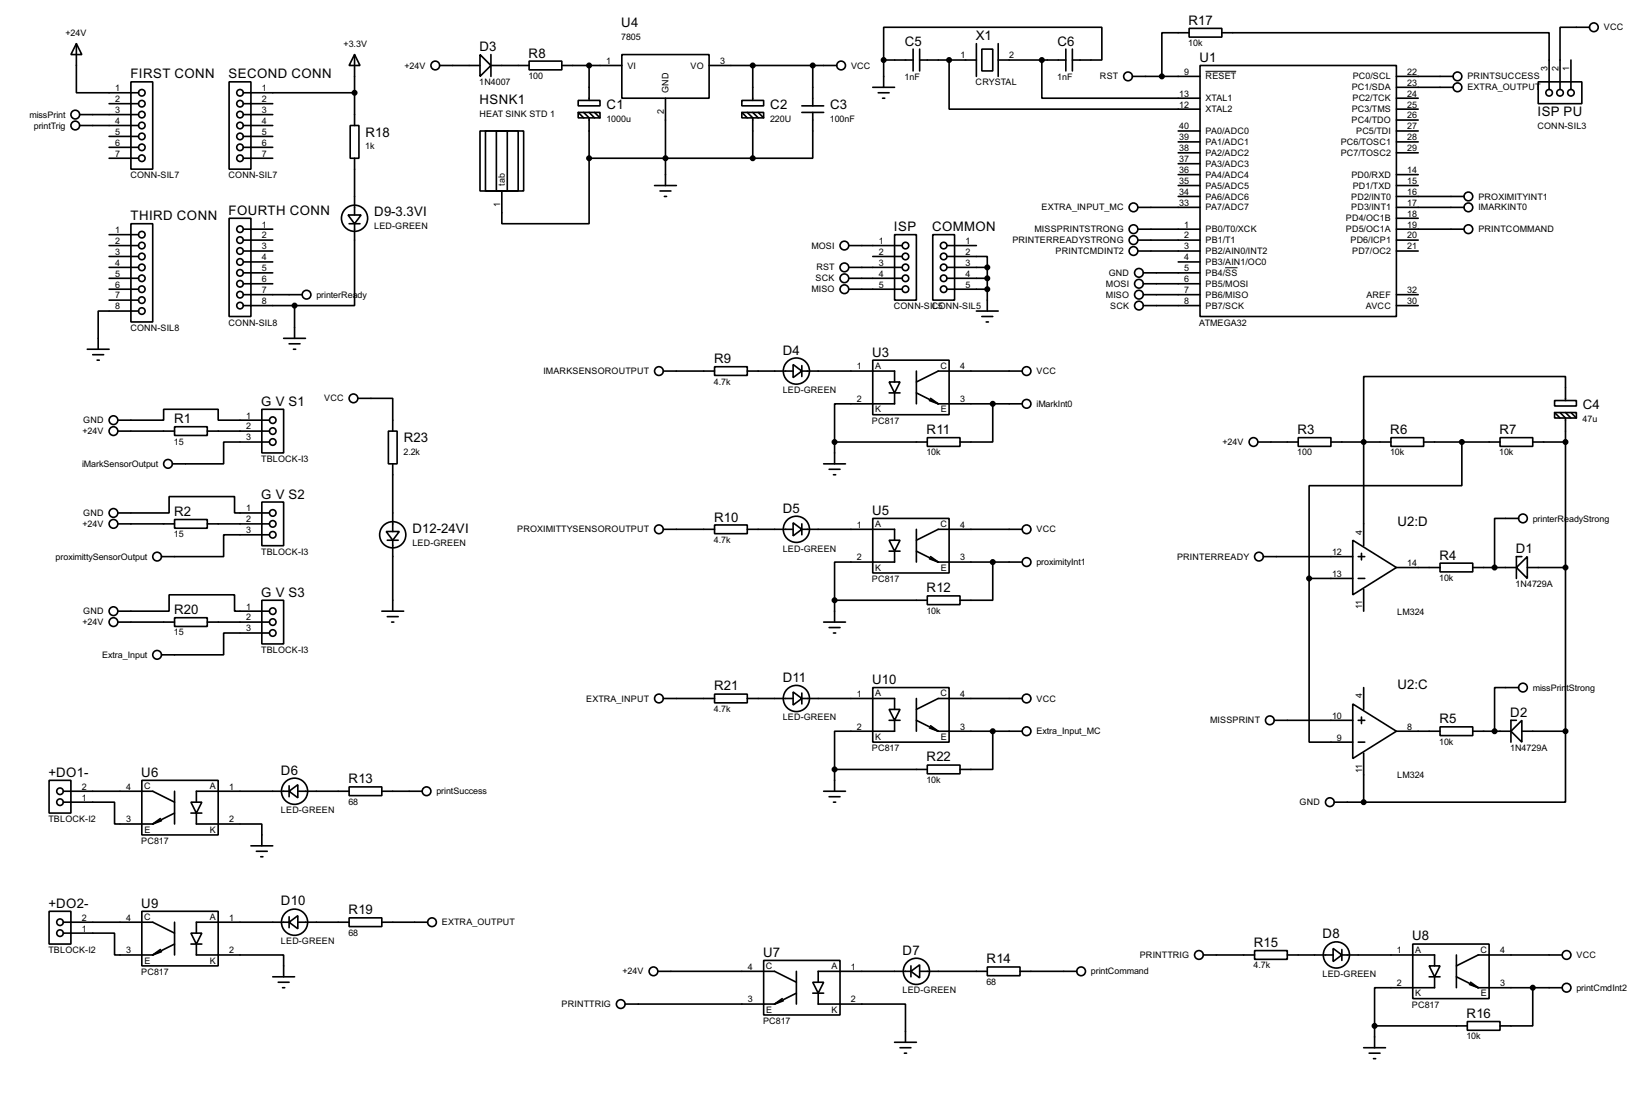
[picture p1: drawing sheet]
<svg xmlns="http://www.w3.org/2000/svg" width="383mm" height="256mm" viewBox="0 0 383 256" stroke-linecap="round" stroke-linejoin="round" font-family="sans-serif">
<g fill="none" stroke="#000" stroke-width=".38">
<path d="M17.8 10.2l1.2 2.5h-2.5zM17.8 10.2v11.4h14.5M30.5 19h5.1v20.4h-5.1zM53.3 19h5.1v20.4h-5.1zM82.5 12.7l1.3 2.5h-2.5zM82.5 12.7v16.5M102.4 15.2h9.4M111.8 12.7l2.5 2.5-2.5 2.6zM114.3 15.2h8.9M114.3 12.7v5.1M123.2 14.2h7.6v2.1h-7.6zM130.8 15.2h14"/>
<path d="M137.2 15.2v8.2M144.8 12.7h20.3v10.2h-20.3zM165.1 15.2h29.7M175.3 15.2v8.2M189.2 15.2v9.4M205.7 14v-7.7h50.8v7.7h-6.8M205.7 14h6.9M205.7 14v6.3M212.6 11.4v5.1M214.1 14h13.2M214.1 11.4v5.1M221 14v11.4h58.4"/>
<path d="M227.3 10.2v7.6M228.6 11.4h2.5v5.1h-2.5zM232.4 14h15.8M232.4 10.2v7.6M242.6 14v8.9h36.8M248.2 11.4v5.1M249.7 11.4v5.1M263.7 17.8h15.7M276.9 6.6h7.6v2h-7.6zM276.9 7.6h-6.4v10.2M279.4 15.2h45.7v58.5h-45.7zM284.5 7.6h76.2v13.2"/>
<path d="M325.1 17.8h13.2M358.1 19h10.2v5.1h-10.2zM365.8 14v6.8M370.1 6.3h-6.9v14.5M18.5 29.2h13.8M18.5 26.7h13.8M25.4 36.8h6.9M25.4 24.1h6.9M25.4 31.7h6.9M25.4 34.3h6.9M56.6 29.2h6.9M56.6 26.7h6.9"/>
<path d="M56.6 36.8h6.9M56.6 21.6h25.9M56.6 24.1h6.9M56.6 31.7h6.9M56.6 34.3h6.9M81.5 29.2h2.1v7.6h-2.1zM82.5 36.8v13.2M111.8 30.5h10.1v13.9h-10.1zM113 30.5h7.6v13.9h-7.6zM115.6 30.5h2.5v13.9h-2.5zM134.6 23.4h5.1v1.2h-5.1zM134.6 26.2h5.1v1.2h-5.1z"/>
<path d="M134.6 26.2l1.3 1.2M135.9 26.2l1.3 1.2v9.4M137.2 36.8v15.3h-20.4v-7.7M137.2 36.8h38.1M137.2 26.2l1.2 1.2M138.4 26.2l1.3 1.2M154.9 22.9v20.3M172.7 23.4h5.1v1.2h-5.1zM172.7 26.2h5.1v1.2h-5.1zM172.7 26.2l1.3 1.2M174 26.2l1.3 1.2v9.4M175.3 26.2l1.2 1.2"/>
<path d="M176.5 26.2l1.3 1.2M186.7 24.6h5.1M186.7 26.2h5.1M189.2 26.2v10.6h-13.9M203.2 20.3h5.1M204.5 21.6h2.5M205.5 22.9h.5M274.3 30.5h5.1M274.3 33h5.1M274.3 35.6h5.1M274.3 38.1h5.1M325.1 20.3h13.2"/>
<path d="M325.1 25.4h5.1M325.1 22.9h5.1M325.1 27.9h5.1M325.1 30.5h5.1M325.1 33h5.1M325.1 35.6h5.1M25.4 57.1h6.9M25.4 54.6h6.9M25.4 59.7h6.9M30.5 52.1h5.1v22.8h-5.1zM53.3 50.8h5.1v22.9h-5.1zM56.6 58.4h6.9"/>
<path d="M56.6 53.3h6.9M56.6 55.9h6.9M81 50h3.1l-1.6 2.1zM81.3 52.1h2.5M82.5 52.1v19h-13.9M152.4 43.2h5.1M153.7 44.4h2.5M154.7 45.7h.5M197.6 57.1h12.5M203.2 59.7h6.9M208.3 54.6h5.1v15.2h-5.1zM217.2 54.6h5v15.2h-5z"/>
<path d="M220.5 59.7h9.4v2.5M220.5 57.1h6.8M264.9 48.3h14.5M264.9 58.4h14.5M264.9 53.3h14.5M264.9 55.9h14.5M274.3 45.7h5.1M274.3 40.6h5.1M274.3 43.2h5.1M325.1 48.3h15.8M325.1 45.7h15.8M325.1 58.4h5.1"/>
<path d="M325.1 53.3h15.8M325.1 55.9h5.1M325.1 40.6h5.1M325.1 43.2h5.1M325.1 50.8h5.1M25.4 62.2h6.9M25.4 64.8h6.9M25.4 67.3h6.9M25.4 69.8h6.9M32.3 72.4h-9.4v8.9M56.6 68.6h13.8M56.6 66h6.9"/>
<path d="M56.6 71.1h12M56.6 63.5h6.9M56.6 61h6.9M66 78.7h5.1M68.6 71.1v7.6M197.6 62.2h12.5M197.6 64.8h12.5M197.6 67.3h12.5M220.5 62.2h9.4M220.5 64.8h9.4M220.5 67.3h9.4M227.3 72.4h5.1"/>
<path d="M228.6 73.7h2.5M229.6 74.9h.5M229.9 62.2v10.2M266.2 68.6h13.2M266.2 66h13.2M266.2 71.1h13.2M266.2 63.5h13.2M274.3 61h5.1M325.1 68.6h5.1M325.1 71.1h5.1M20.3 81.3h5.1M21.6 82.5h2.5"/>
<path d="M22.6 83.8h.5M27.4 97.8h10.7v-2.6h12.7v2.6h11.9M40.6 99.3h7.7v2h-7.7zM61 95.2h5v10.2h-5zM67.3 80h2.5M68.3 81.3h.5M83.3 92.7h8.1v7.6M154.4 86.4h12M166.4 85.3h7.6v2.1h-7.6zM174 86.4h10.7M184.7 84.8l2 1.6-2 1.5zM186.7 86.4h21.6v2.5"/>
<path d="M186.7 85.1v2.5M203.2 83.8h17.8v12.7h-17.8zM207 88.9h2.5l-1.2 2.5zM207 91.4h2.5M208.3 91.4v2.6h-14v8.9M213.4 86.4v7.6M213.4 91.4l5 2.6M216.4 93.2l2 .8M216.7 92.7l1.7 1.3M218.4 94h19.6M231.1 94v8.9h-7.6M238 86.4h-19.6l-5 2.5"/>
<path d="M361.9 93.2h5.1v1.3h-5.1zM361.9 96h5.1v1.3h-5.1zM361.9 96l1.3 1.3M363.2 96l1.3 1.3v72.9M364.5 93.2v-5.6h-47v39.4M364.5 96l1.3 1.3M365.8 96l1.2 1.3M27.4 119.4h12v-3.8h15.2v3.8h8.1M27.4 100.3h13.2M48.3 100.3h14.4M61 116.8h5v10.2h-5zM62.7 102.9h-10.6v5h-12"/>
<path d="M90.4 100.3h2.1v7.6h-2.1zM91.4 107.9v15.8M191.8 107.9h5M193 109.2h2.6M194.1 110.5h.5M194.3 102.9h21.6M194.3 102.9v5M215.9 101.9h7.6v2h-7.6zM292.9 102.9h9.4M302.3 101.9h7.6v2h-7.6zM309.9 102.9h13.9M323.8 101.9h7.7v2h-7.7z"/>
<path d="M331.5 102.9h17.7M340.4 102.9v10.1h-35.6v21.6M349.2 101.9h7.7v2h-7.7zM356.9 102.9h7.6M27.4 121.9h13.2M40.6 120.9h7.7v2h-7.7zM48.3 121.9h14.4M61 139.7h5v10.2h-5zM62.7 124.5h-10.6v5h-14.5M89.9 123.7h3.1l-1.6 2zM90.2 125.7h2.5M91.4 125.7v16.5"/>
<path d="M154.4 123.2h12M166.4 122.2h7.6v2h-7.6zM174 123.2h10.7M184.7 121.7l2 1.5-2 1.5zM186.7 123.2h21.6v2.5M186.7 121.9v2.6M194.3 139.7v5.1M194.3 139.7h21.6M203.2 120.6h17.8v12.7h-17.8zM207 125.7h2.5l-1.2 2.6zM207 128.3h2.5M208.3 128.3v2.5h-14v8.9"/>
<path d="M213.4 123.2v7.6M213.4 128.3l5 2.5M215.9 138.7h7.6v2h-7.6zM216.4 130l2 .8M216.7 129.5l1.7 1.3M218.4 130.8h19.6M231.1 130.8v8.9h-7.6M238 123.2h-19.6l-5 2.5M294.1 129.5h20.9M304.8 134.6v38.1h10.2M304.8 134.6h10.2M315 125.7l10.1 6.4-10.1 6.3z"/>
<path d="M316.2 134.6h1.6M316.2 129.5h1.6M317 128.8v1.5M317.5 137.2v5M325.1 132.1h10.2M335.3 131.1h7.6v2h-7.6zM342.9 132.1h10.2M353.1 132.1l2.5-2.6v5.1zM353.6 120.6h-5.6v11.5M354.3 129.5h-1.2v5.1M355.6 132.1h8.9M27.4 142.2h12v-3.8h15.2v3.8h8.1"/>
<path d="M27.4 144.8h13.2M40.6 143.8h7.7v2h-7.7zM48.3 144.8h14.4M62.7 147.3h-10.6v5.1h-14.5M88.9 142.2h5.1M90.2 143.5h2.5M91.2 144.8h.5M191.8 144.8h5M193 146h2.6M194.1 147.3h.5M154.4 162.6h12M166.4 161.5h7.6v2.1h-7.6z"/>
<path d="M174 162.6h10.7M184.7 161l2 1.6-2 1.5zM186.7 162.6h21.6v2.5M186.7 161.3v2.5M194.3 179.1v5M194.3 179.1h21.6M203.2 160h17.8v12.7h-17.8zM207 165.1h2.5l-1.2 2.5zM207 167.6h2.5M208.3 167.6v2.6h-14v8.9M213.4 162.6v7.6M213.4 167.6l5 2.6"/>
<path d="M215.9 178.1h7.6v2h-7.6zM216.4 169.4l2 .8M216.7 168.9l1.7 1.3M218.4 170.2h19.6M231.1 170.2v8.9h-7.6M238 162.6h-19.6l-5 2.5M296.7 167.6h18.3M315 163.8l10.1 6.4-10.1 6.3zM316.2 167.6h1.6M316.2 172.7h1.6M317 166.9v1.5M317.5 160v5.1"/>
<path d="M317.5 175.3v11.4M325.1 170.2h10.2M335.3 169.2h7.6v2h-7.6zM342.9 170.2h8.9M351.8 170.2l2.5-2.6v5.1zM353.1 167.6h-1.3v5.1M353.6 160h-5.6v10.2M354.3 170.2h10.2M364.5 170.2v16.5h-47M11.4 181.6h5.1v7.6h-5.1zM14.7 186.7h12v5.1h8.9M14.7 184.1h20.9l5 2.6"/>
<path d="M33 181.6h17.8v12.7h-17.8zM37.3 190.5l-1.7 1.3M37.6 191l-2 .8M40.6 184.1v7.7M40.6 189.2l-5 2.6M44.4 186.7h2.6l-1.3 2.5zM44.4 189.2h2.6M45.7 189.2v2.6h15.3v5M58.4 196.8h5.1M59.7 198.1h2.5M60.7 199.4h.5M67.3 184.1l2-1.5v3.1z"/>
<path d="M67.3 184.1h-21.6v2.6M67.3 182.9v2.5M69.3 184.1h12M81.3 183.1h7.6v2.1h-7.6zM88.9 184.1h9.4M191.8 184.1h5M193 185.4h2.6M194.1 186.7h.5M310.6 186.7h6.9M11.4 212.1h5.1v7.6h-5.1zM14.7 217.2h12v5h8.9M14.7 214.6h20.9l5 2.6"/>
<path d="M33 212.1h17.8v12.7h-17.8zM40.6 214.6v7.6M40.6 219.7l-5 2.5M44.4 217.2h2.6l-1.3 2.5zM44.4 219.7h2.6M45.7 219.7v2.5h20.3v5.1M67.3 214.6l2-1.5v3.1zM67.3 214.6h-21.6v2.6M67.3 213.4v2.5M69.3 214.6h12M81.3 213.6h7.6v2h-7.6zM88.9 214.6h10.7"/>
<path d="M328.9 219.7h17.8v12.7h-17.8zM37.3 221l-1.7 1.2M37.6 221.5l-2 .7M63.5 227.3h5.1M64.8 228.6h2.5M65.8 229.9h.5M145.5 233.7h34.8M153.2 226.1h27.1l5.1 2.5M177.8 223.5h17.8v12.7h-17.8zM182.1 232.4l-1.8 1.3M182.4 232.9l-2.1 .8M185.4 226.1v7.6"/>
<path d="M185.4 231.1l-5.1 2.6M189.2 228.6h2.6l-1.3 2.5zM189.2 231.1h2.6M190.5 231.1v2.6h20.3v8.9M212.1 226.1l2-1.6v3.1zM212.1 226.1h-21.6v2.5M212.1 224.8v2.5M214.1 226.1h15.8M229.9 225h7.6v2.1h-7.6zM237.5 226.1h13.2M280.2 222.2h11.9M292.1 221.2h7.6v2.1h-7.6z"/>
<path d="M299.7 222.2h10.7M310.4 220.7l2 1.5-2 1.6zM312.4 222.2h21.6v2.6M312.4 221v2.5M320 238.8v5M320 238.8h21.6M332.7 224.8h2.6l-1.3 2.5zM332.7 227.3h2.6M334 227.3v2.6h-14v8.9M339.1 222.2v7.7M339.1 227.3l5.1 2.6M341.6 237.7h7.6v2.1h-7.6z"/>
<path d="M342.1 229.1l2.1 .8M342.4 228.6l1.8 1.3M344.2 229.9h19.5M356.9 229.9v8.9h-7.7M363.7 222.2h-19.5l-5.1 2.6M208.3 242.6h5.1M209.5 243.8h2.6M210.6 245.1h.5M317.5 243.8h5.1M318.8 245.1h2.5M319.8 246.4h.5"/>
<circle cx="101.3" cy="15.2" r="1.02"/>
<circle cx="195.8" cy="15.2" r="1.02"/>
<circle cx="262.6" cy="17.8" r="1.02"/>
<circle cx="339.3" cy="17.8" r="1.02"/>
<circle cx="371.1" cy="6.4" r="1.02"/>
<circle cx="17.5" cy="29.2" r="1.02"/>
<circle cx="17.5" cy="26.7" r="1.02"/>
<circle cx="33" cy="21.6" r=".76"/>
<circle cx="33" cy="26.7" r=".76"/>
<circle cx="33" cy="31.8" r=".76"/>
<circle cx="33" cy="34.3" r=".76"/>
<circle cx="33" cy="24.1" r=".76"/>
<circle cx="33" cy="29.2" r=".76"/>
<circle cx="33" cy="36.8" r=".76"/>
<circle cx="55.9" cy="21.6" r=".76"/>
<circle cx="55.9" cy="36.8" r=".76"/>
<circle cx="55.9" cy="26.7" r=".76"/>
<circle cx="55.9" cy="31.8" r=".76"/>
<circle cx="55.9" cy="34.3" r=".76"/>
<circle cx="55.9" cy="24.1" r=".76"/>
<circle cx="55.9" cy="29.2" r=".76"/>
<circle cx="339.3" cy="20.3" r="1.02"/>
<circle cx="360.7" cy="21.6" r=".76"/>
<circle cx="363.2" cy="21.6" r=".76"/>
<circle cx="365.8" cy="21.6" r=".76"/>
<circle cx="33" cy="54.6" r=".76"/>
<circle cx="33" cy="59.7" r=".76"/>
<circle cx="33" cy="57.2" r=".76"/>
<circle cx="55.9" cy="53.3" r=".76"/>
<circle cx="55.9" cy="55.9" r=".76"/>
<circle cx="55.9" cy="58.4" r=".76"/>
<circle cx="82.5" cy="50.8" r="3"/>
<circle cx="196.6" cy="57.2" r="1.02"/>
<circle cx="210.8" cy="59.7" r=".76"/>
<circle cx="210.8" cy="57.2" r=".76"/>
<circle cx="219.7" cy="57.2" r=".76"/>
<circle cx="219.7" cy="59.7" r=".76"/>
<circle cx="263.9" cy="55.9" r="1.02"/>
<circle cx="263.9" cy="53.3" r="1.02"/>
<circle cx="263.9" cy="58.4" r="1.02"/>
<circle cx="263.9" cy="48.3" r="1.02"/>
<circle cx="341.9" cy="48.3" r="1.02"/>
<circle cx="341.9" cy="45.7" r="1.02"/>
<circle cx="341.9" cy="53.3" r="1.02"/>
<circle cx="33" cy="72.4" r=".76"/>
<circle cx="33" cy="62.2" r=".76"/>
<circle cx="33" cy="64.8" r=".76"/>
<circle cx="33" cy="67.3" r=".76"/>
<circle cx="33" cy="69.9" r=".76"/>
<circle cx="55.9" cy="66" r=".76"/>
<circle cx="55.9" cy="68.6" r=".76"/>
<circle cx="55.9" cy="63.5" r=".76"/>
<circle cx="55.9" cy="61" r=".76"/>
<circle cx="55.9" cy="71.1" r=".76"/>
<circle cx="71.4" cy="68.6" r="1.02"/>
<circle cx="196.6" cy="64.8" r="1.02"/>
<circle cx="196.6" cy="62.2" r="1.02"/>
<circle cx="196.6" cy="67.3" r="1.02"/>
<circle cx="210.8" cy="64.8" r=".76"/>
<circle cx="210.8" cy="67.3" r=".76"/>
<circle cx="210.8" cy="62.2" r=".76"/>
<circle cx="219.7" cy="67.3" r=".76"/>
<circle cx="219.7" cy="62.2" r=".76"/>
<circle cx="219.7" cy="64.8" r=".76"/>
<circle cx="265.2" cy="68.6" r="1.02"/>
<circle cx="265.2" cy="63.5" r="1.02"/>
<circle cx="265.2" cy="66" r="1.02"/>
<circle cx="265.2" cy="71.1" r="1.02"/>
<circle cx="26.4" cy="97.8" r="1.02"/>
<circle cx="63.5" cy="97.8" r=".76"/>
<circle cx="82.3" cy="92.7" r="1.02"/>
<circle cx="153.4" cy="86.4" r="1.02"/>
<circle cx="185.4" cy="86.4" r="3"/>
<circle cx="239" cy="94" r="1.02"/>
<circle cx="239" cy="86.4" r="1.02"/>
<circle cx="26.4" cy="100.3" r="1.02"/>
<circle cx="26.4" cy="119.4" r="1.02"/>
<circle cx="39.1" cy="108" r="1.02"/>
<circle cx="63.5" cy="100.3" r=".76"/>
<circle cx="63.5" cy="102.9" r=".76"/>
<circle cx="63.5" cy="119.4" r=".76"/>
<circle cx="291.8" cy="102.9" r="1.02"/>
<circle cx="26.4" cy="121.9" r="1.02"/>
<circle cx="36.6" cy="129.5" r="1.02"/>
<circle cx="63.5" cy="124.5" r=".76"/>
<circle cx="63.5" cy="121.9" r=".76"/>
<circle cx="91.4" cy="124.5" r="3"/>
<circle cx="153.4" cy="123.2" r="1.02"/>
<circle cx="185.4" cy="123.2" r="3"/>
<circle cx="239" cy="130.8" r="1.02"/>
<circle cx="239" cy="123.2" r="1.02"/>
<circle cx="293.1" cy="129.5" r="1.02"/>
<circle cx="354.6" cy="120.7" r="1.02"/>
<circle cx="26.4" cy="142.2" r="1.02"/>
<circle cx="26.4" cy="144.8" r="1.02"/>
<circle cx="36.6" cy="152.4" r="1.02"/>
<circle cx="63.5" cy="142.2" r=".76"/>
<circle cx="63.5" cy="144.8" r=".76"/>
<circle cx="63.5" cy="147.3" r=".76"/>
<circle cx="153.4" cy="162.6" r="1.02"/>
<circle cx="185.4" cy="162.6" r="3"/>
<circle cx="239" cy="170.2" r="1.02"/>
<circle cx="239" cy="162.6" r="1.02"/>
<circle cx="295.7" cy="167.6" r="1.02"/>
<circle cx="354.6" cy="160" r="1.02"/>
<circle cx="14" cy="186.7" r=".76"/>
<circle cx="14" cy="184.2" r=".76"/>
<circle cx="68.6" cy="184.2" r="3"/>
<circle cx="99.3" cy="184.2" r="1.02"/>
<circle cx="309.6" cy="186.7" r="1.02"/>
<circle cx="14" cy="217.2" r=".76"/>
<circle cx="14" cy="214.6" r=".76"/>
<circle cx="68.6" cy="214.6" r="3"/>
<circle cx="100.6" cy="214.6" r="1.02"/>
<circle cx="144.5" cy="233.7" r="1.02"/>
<circle cx="152.1" cy="226.1" r="1.02"/>
<circle cx="213.4" cy="226.1" r="3"/>
<circle cx="251.7" cy="226.1" r="1.02"/>
<circle cx="279.1" cy="222.3" r="1.02"/>
<circle cx="311.1" cy="222.3" r="3"/>
<circle cx="364.7" cy="222.3" r="1.02"/>
<circle cx="364.7" cy="229.9" r="1.02"/>
</g>
<path d="M280.7 16.6h7.1M285.2 62.3h2.9" fill="none" stroke="#000" stroke-width=".23"/>
<g fill="#000" stroke="#000" stroke-width=".38">
<circle cx="137.2" cy="15.2" r=".51"/>
<circle cx="175.3" cy="15.2" r=".51"/>
<circle cx="189.2" cy="15.2" r=".51"/>
<circle cx="205.7" cy="14" r=".51"/>
<circle cx="221" cy="14" r=".51"/>
<circle cx="242.6" cy="14" r=".51"/>
<circle cx="270.5" cy="17.8" r=".51"/>
<circle cx="82.5" cy="21.6" r=".51"/>
<circle cx="137.2" cy="36.8" r=".51"/>
<circle cx="154.9" cy="36.8" r=".51"/>
<circle cx="175.3" cy="36.8" r=".51"/>
<circle cx="68.6" cy="71.1" r=".51"/>
<circle cx="229.9" cy="64.8" r=".51"/>
<circle cx="229.9" cy="62.2" r=".51"/>
<circle cx="229.9" cy="67.3" r=".51"/>
<circle cx="231.1" cy="94" r=".51"/>
<circle cx="194.3" cy="102.9" r=".51"/>
<circle cx="317.5" cy="102.9" r=".51"/>
<circle cx="340.4" cy="102.9" r=".51"/>
<circle cx="364.5" cy="102.9" r=".51"/>
<circle cx="194.3" cy="139.7" r=".51"/>
<circle cx="231.1" cy="130.8" r=".51"/>
<circle cx="304.8" cy="134.6" r=".51"/>
<circle cx="348" cy="132.1" r=".51"/>
<circle cx="364.5" cy="132.1" r=".51"/>
<circle cx="194.3" cy="179.1" r=".51"/>
<circle cx="231.1" cy="170.2" r=".51"/>
<circle cx="348" cy="170.2" r=".51"/>
<circle cx="364.5" cy="170.2" r=".51"/>
<circle cx="317.5" cy="186.7" r=".51"/>
<circle cx="320" cy="238.8" r=".51"/>
<circle cx="356.9" cy="229.9" r=".51"/>
</g>
<g font-size="3.4">
<text x="276.7" y="5.8">R17</text>
<text x="111.6" y="11.9">D3</text>
<text x="144.7" y="6.4">U4</text>
<text x="210.7" y="10.6">C5</text>
<text x="227.2" y="9.4">X1</text>
<text x="246.2" y="10.6">C6</text>
<text x="123.1" y="13.4">R8</text>
<text x="279.2" y="14.4">U1</text>
<text x="30.4" y="18.2">FIRST CONN</text>
<text x="53.2" y="18.2">SECOND CONN</text>
<text x="111.6" y="24.2">HSNK1</text>
<text x="141.2" y="25.4">C1</text>
<text x="179.3" y="25.4">C2</text>
<text x="193.3" y="25.4">C3</text>
<text x="358" y="27.1">ISP PU</text>
<text x="85.1" y="31.8">R18</text>
<text x="30.4" y="51.3">THIRD CONN</text>
<text x="53.2" y="50">FOURTH CONN</text>
<text x="87.1" y="50.3">D9-3.3VI</text>
<text x="208.1" y="53.8">ISP</text>
<text x="217" y="53.8">COMMON</text>
<text x="182.3" y="82.5">D4</text>
<text x="203" y="83">U3</text>
<text x="166.3" y="84.5">R9</text>
<text x="60.8" y="94.4">G V S1</text>
<text x="368.5" y="95.3">C4</text>
<text x="40.5" y="98.5">R1</text>
<text x="215.7" y="101">R11</text>
<text x="302.1" y="101">R3</text>
<text x="323.7" y="101">R6</text>
<text x="349.1" y="101">R7</text>
<text x="94" y="102.9">R23</text>
<text x="60.8" y="116">G V S2</text>
<text x="182.3" y="119.3">D5</text>
<text x="203" y="119.8">U5</text>
<text x="40.5" y="120.1">R2</text>
<text x="96" y="124">D12-24VI</text>
<text x="166.3" y="121.4">R10</text>
<text x="325.3" y="122.4">U2:D</text>
<text x="335.1" y="130.2">R4</text>
<text x="352.9" y="128.7">D1</text>
<text x="215.7" y="137.8">R12</text>
<text x="40.5" y="142.9">R20</text>
<text x="60.8" y="138.9">G V S3</text>
<text x="166.3" y="160.7">R21</text>
<text x="182.3" y="158.7">D11</text>
<text x="203" y="159.2">U10</text>
<text x="325.3" y="160.4">U2:C</text>
<text x="351.6" y="166.8">D2</text>
<text x="335.1" y="168.3">R5</text>
<text x="215.7" y="177.2">R22</text>
<text x="11.3" y="180.8">+DO1-</text>
<text x="32.9" y="180.8">U6</text>
<text x="65.4" y="180.3">D6</text>
<text x="81.2" y="182.3">R13</text>
<text x="11.3" y="211.2">+DO2-</text>
<text x="32.9" y="211.2">U9</text>
<text x="65.4" y="210.7">D10</text>
<text x="81.2" y="212.8">R19</text>
<text x="291.9" y="220.4">R15</text>
<text x="307.9" y="218.4">D8</text>
<text x="328.8" y="218.9">U8</text>
<text x="177.7" y="222.7">U7</text>
<text x="210.2" y="222.2">D7</text>
<text x="229.7" y="224.2">R14</text>
<text x="341.5" y="236.9">R16</text>
</g>
<g font-size="2.3">
<text x="15.2" y="8.3">+24V</text>
<text x="80" y="10.9">+3.3V</text>
<text x="144.6" y="9.4">7805</text>
<text x="276.6" y="10.8">10k</text>
<text x="373.4" y="7.1">VCC</text>
<text x="94.1" y="16">+24V</text>
<text x="141.1" y="14.9">1</text>
<text x="146.1" y="16">VI</text>
<text x="160.8" y="16">VO</text>
<text x="167.6" y="14.9">3</text>
<text x="198.2" y="16">VCC</text>
<text x="223.6" y="13.6">1</text>
<text x="234.9" y="13.6">2</text>
<text x="275.7" y="17.4">9</text>
<text x="327.7" y="17.4">22</text>
<text x="360.3" y="16.5" transform="rotate(-90 360.3 16.5)">3</text>
<text x="362.8" y="16.5" transform="rotate(-90 362.8 16.5)">2</text>
<text x="365.4" y="16.5" transform="rotate(-90 365.4 16.5)">1</text>
<text x="26.8" y="21.2">1</text>
<text x="26.8" y="23.7">2</text>
<text x="61" y="21.2">1</text>
<text x="61" y="23.7">2</text>
<text x="111.6" y="19.9">1N4007</text>
<text x="123" y="18.4">100</text>
<text x="155.7" y="21.6" transform="rotate(-90 155.7 21.6)">GND</text>
<text x="210.6" y="18.6">1nF</text>
<text x="227.2" y="19.9">CRYSTAL</text>
<text x="246.2" y="18.6">1nF</text>
<text x="256.1" y="18.5">RST</text>
<text x="274.6" y="22.5">13</text>
<text x="280.7" y="18.5">RESET</text>
<text x="280.7" y="23.6">XTAL1</text>
<text x="314.7" y="21">PC1/SDA</text>
<text x="314.9" y="23.6">PC2/TCK</text>
<text x="315" y="18.5">PC0/SCL</text>
<text x="327.7" y="19.9">23</text>
<text x="327.7" y="22.5">24</text>
<text x="341.7" y="18.5">PRINTSUCCESS</text>
<text x="341.7" y="21">EXTRA_OUTPUT</text>
<text x="6.9" y="27.4">missPrint</text>
<text x="7.9" y="29.9">printTrig</text>
<text x="26.8" y="26.3">3</text>
<text x="26.8" y="28.8">4</text>
<text x="61" y="26.3">3</text>
<text x="61" y="28.8">4</text>
<text x="111.6" y="27.1">HEAT SINK STD 1</text>
<text x="141.2" y="28.4">1000u</text>
<text x="154.6" y="26.5" transform="rotate(-90 154.6 26.5)">2</text>
<text x="179.3" y="28.4">220U</text>
<text x="193.2" y="28.4">100nF</text>
<text x="274.6" y="25">12</text>
<text x="280.7" y="26.1">XTAL2</text>
<text x="314.7" y="28.7">PC4/TDO</text>
<text x="314.7" y="26.1">PC3/TMS</text>
<text x="327.7" y="25">25</text>
<text x="327.7" y="27.6">26</text>
<text x="26.8" y="31.4">5</text>
<text x="26.8" y="33.9">6</text>
<text x="61" y="31.4">5</text>
<text x="61" y="33.9">6</text>
<text x="85" y="34.8">1k</text>
<text x="274.6" y="35.2">38</text>
<text x="274.6" y="32.6">39</text>
<text x="274.6" y="30.1">40</text>
<text x="280.7" y="33.7">PA1/ADC1</text>
<text x="280.7" y="31.2">PA0/ADC0</text>
<text x="312.2" y="33.7">PC6/TOSC1</text>
<text x="315.8" y="31.2">PC5/TDI</text>
<text x="327.7" y="30.1">27</text>
<text x="327.7" y="32.6">28</text>
<text x="327.7" y="35.2">29</text>
<text x="358" y="30.1">CONN-SIL3</text>
<text x="26.8" y="36.4">7</text>
<text x="30.3" y="41.5">CONN-SIL7</text>
<text x="53.2" y="41.5">CONN-SIL7</text>
<text x="61" y="36.4">7</text>
<text x="274.6" y="40.3">36</text>
<text x="274.6" y="37.7">37</text>
<text x="280.7" y="41.4">PA4/ADC4</text>
<text x="280.7" y="38.8">PA3/ADC3</text>
<text x="280.7" y="36.3">PA2/ADC2</text>
<text x="312.2" y="36.3">PC7/TOSC2</text>
<text x="314.7" y="41.4">PD0/RXD</text>
<text x="327.7" y="40.3">14</text>
<text x="117.6" y="43.2" transform="rotate(-90 117.6 43.2)">tab</text>
<text x="274.6" y="47.9">33</text>
<text x="274.6" y="45.3">34</text>
<text x="274.6" y="42.8">35</text>
<text x="280.7" y="46.4">PA6/ADC6</text>
<text x="280.7" y="43.9">PA5/ADC5</text>
<text x="314.6" y="46.4">PD2/INT0</text>
<text x="315" y="43.9">PD1/TXD</text>
<text x="327.7" y="42.8">15</text>
<text x="327.7" y="45.3">16</text>
<text x="327.7" y="47.9">17</text>
<text x="344.2" y="46.4">PROXIMITYINT1</text>
<text x="61" y="53">1</text>
<text x="87.1" y="53.3">LED-GREEN</text>
<text x="116.5" y="48.1" transform="rotate(-90 116.5 48.1)">1</text>
<text x="242.5" y="49">EXTRA_INPUT_MC</text>
<text x="275.7" y="53">1</text>
<text x="280.7" y="49">PA7/ADC7</text>
<text x="313.4" y="51.5">PD4/OC1B</text>
<text x="314.6" y="49">PD3/INT1</text>
<text x="327.7" y="50.4">18</text>
<text x="327.7" y="53">19</text>
<text x="344.2" y="49">IMARKINT0</text>
<text x="26.8" y="54.2">1</text>
<text x="26.8" y="56.8">2</text>
<text x="26.8" y="59.3">3</text>
<text x="61" y="55.5">2</text>
<text x="61" y="58">3</text>
<text x="188.9" y="57.9">MOSI</text>
<text x="204.6" y="56.8">1</text>
<text x="204.6" y="59.3">2</text>
<text x="224.8" y="56.8">1</text>
<text x="224.8" y="59.3">2</text>
<text x="235.7" y="56.6">PRINTERREADYSTRONG</text>
<text x="240.9" y="54.1">MISSPRINTSTRONG</text>
<text x="245.8" y="59.1">PRINTCMDINT2</text>
<text x="275.7" y="55.5">2</text>
<text x="275.7" y="58">3</text>
<text x="280.7" y="54.1">PB0/T0/XCK</text>
<text x="280.7" y="56.6">PB1/T1</text>
<text x="280.7" y="59.1">PB2/AIN0/INT2</text>
<text x="313.4" y="54.1">PD5/OC1A</text>
<text x="314.4" y="56.6">PD6/ICP1</text>
<text x="314.8" y="59.1">PD7/OC2</text>
<text x="327.7" y="55.5">20</text>
<text x="327.7" y="58">21</text>
<text x="344.2" y="54.1">PRINTCOMMAND</text>
<text x="26.8" y="61.8">4</text>
<text x="26.8" y="64.4">5</text>
<text x="61" y="60.6">4</text>
<text x="61" y="63.1">5</text>
<text x="61" y="65.7">6</text>
<text x="189.9" y="65.5">SCK</text>
<text x="190.1" y="62.9">RST</text>
<text x="204.6" y="61.8">3</text>
<text x="204.6" y="64.4">4</text>
<text x="224.8" y="61.8">3</text>
<text x="224.8" y="64.4">4</text>
<text x="258.1" y="64.2">GND</text>
<text x="275.7" y="60.6">4</text>
<text x="275.7" y="63.1">5</text>
<text x="275.7" y="65.7">6</text>
<text x="280.7" y="61.7">PB3/AIN1/OC0</text>
<text x="280.7" y="64.2">PB4/SS</text>
<text x="26.8" y="66.9">6</text>
<text x="26.8" y="69.5">7</text>
<text x="61" y="68.2">7</text>
<text x="61" y="70.7">8</text>
<text x="73.7" y="69.3">printerReady</text>
<text x="188.9" y="68">MISO</text>
<text x="204.6" y="66.9">5</text>
<text x="208.1" y="72">CONN-SICONN-SIL5</text>
<text x="217.2" y="72">L5</text>
<text x="224.8" y="66.9">5</text>
<text x="257.5" y="66.8">MOSI</text>
<text x="257.5" y="69.3">MISO</text>
<text x="258.5" y="71.8">SCK</text>
<text x="275.7" y="68.2">7</text>
<text x="275.7" y="70.7">8</text>
<text x="280.7" y="66.8">PB5/MOSI</text>
<text x="280.7" y="69.3">PB6/MISO</text>
<text x="280.7" y="71.8">PB7/SCK</text>
<text x="318" y="71.8">AVCC</text>
<text x="318.1" y="69.3">AREF</text>
<text x="327.7" y="68.2">32</text>
<text x="327.7" y="70.7">30</text>
<text x="26.8" y="72">8</text>
<text x="30.3" y="77">CONN-SIL8</text>
<text x="53.2" y="75.8">CONN-SIL8</text>
<text x="279.2" y="75.8">ATMEGA32</text>
<text x="126.5" y="87.1">IMARKSENSOROUTPUT</text>
<text x="166.2" y="89.5">4.7k</text>
<text x="199.5" y="86">1</text>
<text x="203.8" y="85.8">A</text>
<text x="219" y="85.8">C</text>
<text x="223.5" y="86">4</text>
<text x="241.3" y="87.1">VCC</text>
<text x="75.5" y="93.4">VCC</text>
<text x="182.2" y="91.5">LED-GREEN</text>
<text x="199.5" y="93.6">2</text>
<text x="203.8" y="96">K</text>
<text x="219" y="96">E</text>
<text x="223.5" y="93.6">3</text>
<text x="241.3" y="94.7">iMarkInt0</text>
<text x="19.2" y="101">+24V</text>
<text x="19.4" y="98.5">GND</text>
<text x="57.3" y="97.4">1</text>
<text x="57.3" y="99.9">2</text>
<text x="203" y="98.6">PC817</text>
<text x="368.5" y="98.3">47u</text>
<text x="40.5" y="103.5">15</text>
<text x="57.3" y="102.5">3</text>
<text x="60.8" y="107.5">TBLOCK-I3</text>
<text x="93.9" y="105.9">2.2k</text>
<text x="215.7" y="106">10k</text>
<text x="284.6" y="103.6">+24V</text>
<text x="302" y="106">100</text>
<text x="323.6" y="106">10k</text>
<text x="349" y="106">10k</text>
<text x="19.1" y="108.7">iMarkSensorOutput</text>
<text x="57.3" y="119">1</text>
<text x="19.2" y="122.6">+24V</text>
<text x="19.4" y="120.1">GND</text>
<text x="40.5" y="125.1">15</text>
<text x="57.3" y="121.5">2</text>
<text x="57.3" y="124.1">3</text>
<text x="120.4" y="123.9">PROXIMITTYSENSOROUTPUT</text>
<text x="199.5" y="122.8">1</text>
<text x="203.8" y="122.6">A</text>
<text x="219" y="122.6">C</text>
<text x="223.5" y="122.8">4</text>
<text x="241.3" y="123.9">VCC</text>
<text x="317.1" y="124.5" transform="rotate(-90 317.1 124.5)">4</text>
<text x="356.9" y="121.4">printerReadyStrong</text>
<text x="13" y="130.3">proximittySensorOutput</text>
<text x="60.8" y="129.1">TBLOCK-I3</text>
<text x="96" y="127">LED-GREEN</text>
<text x="166.2" y="126.3">4.7k</text>
<text x="182.2" y="128.4">LED-GREEN</text>
<text x="199.5" y="130.4">2</text>
<text x="223.5" y="130.4">3</text>
<text x="241.3" y="131.5">proximityInt1</text>
<text x="274.1" y="130.3">PRINTERREADY</text>
<text x="310.1" y="129.2">12</text>
<text x="327.7" y="131.7">14</text>
<text x="203" y="135.4">PC817</text>
<text x="203.8" y="132.8">K</text>
<text x="219" y="132.8">E</text>
<text x="310.1" y="134.2">13</text>
<text x="335.1" y="135.2">10k</text>
<text x="352.8" y="136.7">1N4729A</text>
<text x="19.4" y="143">GND</text>
<text x="57.3" y="141.9">1</text>
<text x="215.7" y="142.8">10k</text>
<text x="317.1" y="141.8" transform="rotate(-90 317.1 141.8)">11</text>
<text x="325.3" y="143">LM324</text>
<text x="19.2" y="145.5">+24V</text>
<text x="40.5" y="147.9">15</text>
<text x="57.3" y="144.4">2</text>
<text x="57.3" y="146.9">3</text>
<text x="23.8" y="153.1">Extra_Input</text>
<text x="60.8" y="151.9">TBLOCK-I3</text>
<text x="356.9" y="160.7">missPrin</text>
<text x="364.7" y="160.7">tStrong</text>
<text x="136.5" y="163.3">EXTRA_INPUT</text>
<text x="166.2" y="165.7">4.7k</text>
<text x="182.2" y="167.7">LED-GREEN</text>
<text x="199.5" y="162.2">1</text>
<text x="203.8" y="162">A</text>
<text x="219" y="162">C</text>
<text x="223.5" y="162.2">4</text>
<text x="241.3" y="163.3">VCC</text>
<text x="310.1" y="167.3">10</text>
<text x="317.1" y="162.6" transform="rotate(-90 317.1 162.6)">4</text>
<text x="199.5" y="169.8">2</text>
<text x="203.8" y="172.2">K</text>
<text x="219" y="172.2">E</text>
<text x="223.5" y="169.8">3</text>
<text x="241.3" y="170.9">Extra_Input_MC</text>
<text x="281.8" y="168.4">MISSPRINT</text>
<text x="311.3" y="172.3">9</text>
<text x="327.7" y="169.8">8</text>
<text x="335.1" y="173.3">10k</text>
<text x="203" y="174.8">PC817</text>
<text x="317.1" y="179.9" transform="rotate(-90 317.1 179.9)">11</text>
<text x="351.6" y="174.8">1N4729A</text>
<text x="19" y="183.8">2</text>
<text x="29.3" y="183.8">4</text>
<text x="33.6" y="183.6">C</text>
<text x="48.8" y="183.6">A</text>
<text x="53.3" y="183.8">1</text>
<text x="101.6" y="184.9">printSuccess</text>
<text x="215.7" y="182.2">10k</text>
<text x="325.3" y="181.1">LM324</text>
<text x="11.3" y="191.3">TBLOCK-I2</text>
<text x="19" y="186.3">1</text>
<text x="29.3" y="191.4">3</text>
<text x="53.3" y="191.4">2</text>
<text x="65.4" y="189.3">LED-GREEN</text>
<text x="81.1" y="187.2">68</text>
<text x="302.6" y="187.4">GND</text>
<text x="32.9" y="196.4">PC817</text>
<text x="33.6" y="193.8">E</text>
<text x="48.8" y="193.8">K</text>
<text x="19" y="214.2">2</text>
<text x="29.3" y="214.2">4</text>
<text x="33.6" y="214.1">C</text>
<text x="48.8" y="214.1">A</text>
<text x="53.3" y="214.2">1</text>
<text x="102.9" y="215.3">EXTRA_OUTPUT</text>
<text x="11.3" y="221.8">TBLOCK-I2</text>
<text x="19" y="216.8">1</text>
<text x="29.3" y="221.9">3</text>
<text x="53.3" y="221.9">2</text>
<text x="65.4" y="219.8">LED-GREEN</text>
<text x="81.1" y="217.7">68</text>
<text x="325.2" y="221.9">1</text>
<text x="329.5" y="221.7">A</text>
<text x="344.7" y="221.7">C</text>
<text x="349.2" y="221.9">4</text>
<text x="32.9" y="226.9">PC817</text>
<text x="33.6" y="224.2">E</text>
<text x="48.8" y="224.2">K</text>
<text x="144.9" y="226.8">+24V</text>
<text x="174.1" y="225.7">4</text>
<text x="178.3" y="225.5">C</text>
<text x="193.6" y="225.5">A</text>
<text x="198.1" y="225.7">1</text>
<text x="254" y="226.8">printCommand</text>
<text x="265.4" y="223">PRINTTRIG</text>
<text x="291.9" y="225.3">4.7k</text>
<text x="307.9" y="227.4">LED-GREEN</text>
<text x="367.1" y="223">VCC</text>
<text x="174.1" y="233.3">3</text>
<text x="198.1" y="233.3">2</text>
<text x="210.1" y="231.2">LED-GREEN</text>
<text x="229.7" y="229.2">68</text>
<text x="325.2" y="229.5">2</text>
<text x="329.5" y="231.9">K</text>
<text x="344.8" y="231.9">E</text>
<text x="349.2" y="229.5">3</text>
<text x="367" y="230.6">printCmdInt2</text>
<text x="130.8" y="234.4">PRINTTRIG</text>
<text x="177.7" y="238.3">PC817</text>
<text x="178.4" y="235.7">E</text>
<text x="193.6" y="235.7">K</text>
<text x="328.8" y="234.5">PC817</text>
<text x="341.4" y="241.9">10k</text>
</g>
</svg>
